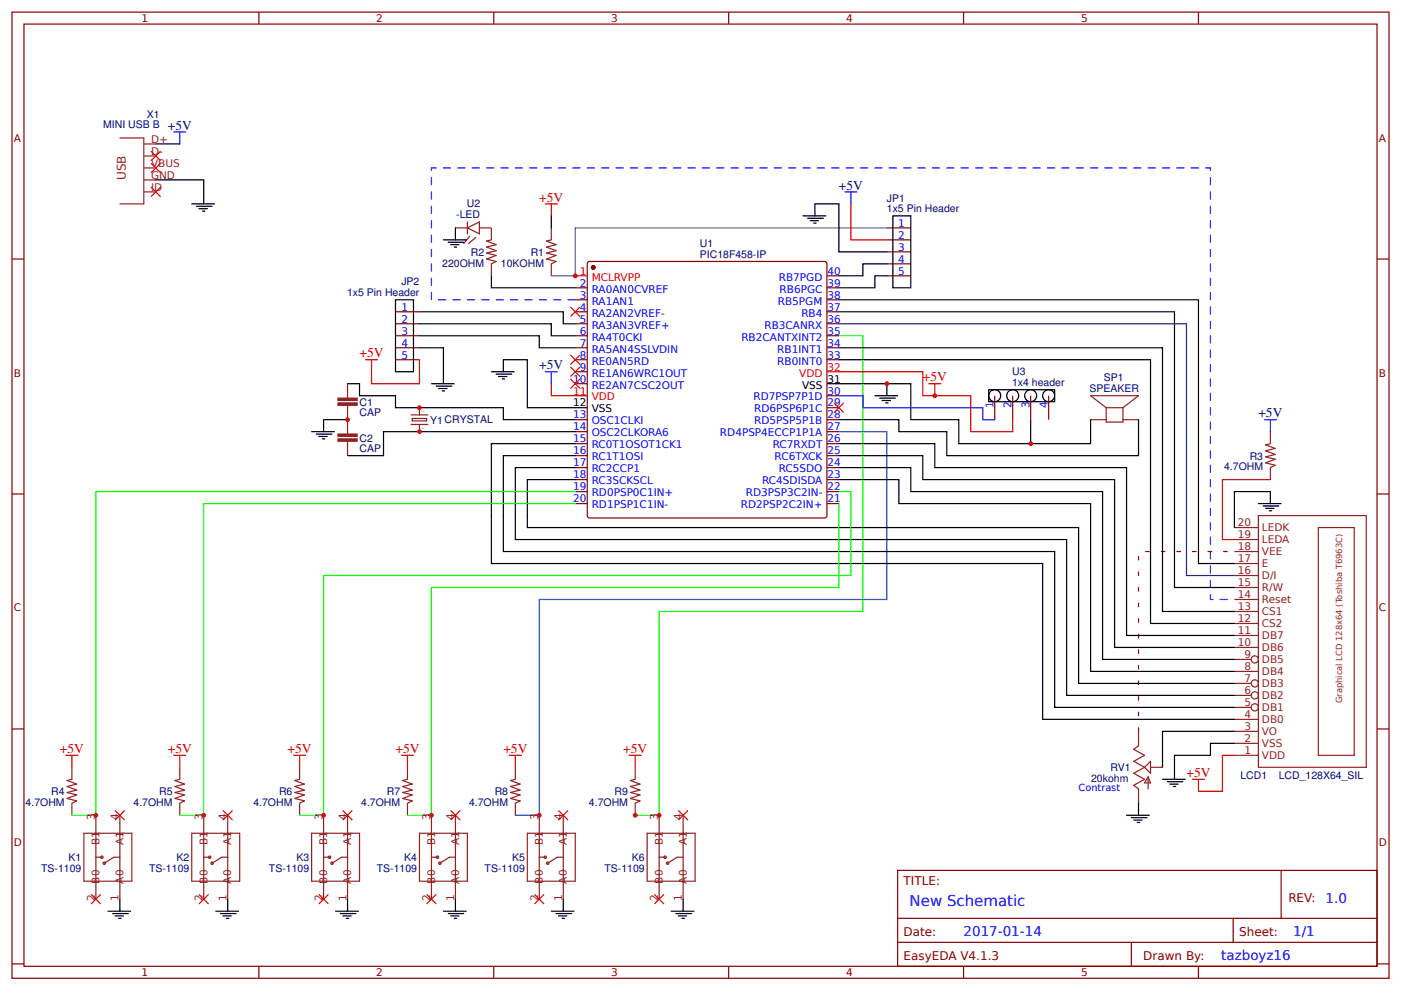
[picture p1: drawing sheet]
<svg xmlns="http://www.w3.org/2000/svg" width="312mm" height="220mm" viewBox="0 0 312 220" stroke-linecap="round" stroke-linejoin="round" font-family="sans-serif">
<g fill="none" stroke="#800" stroke-width=".27">
<path d="M2.7 2.7h306.4v215h-306.4zM5.3 5.4h301.1v209.6h-301.1zM57.6 2.7v2.7M109.9 2.7v2.7M162.2 2.7v2.7M214.4 2.7v2.7M266.7 2.7v2.7M2.7 57.6h2.6M130.9 58.2h52.6l.5 .2v56.3l-.2 .5h-52.6l-.4-.2-.1-56.3zM197.4 50.7h5.3M197.4 53.4h5.3M197.4 56h5.3"/>
<path d="M197.4 58.7h5.3M306.4 57.6h2.7M128 64h2.7M128 66.7h2.7M128 69.4h2.7M128 72h2.7M128 74.7h2.7M128 77.4h2.7M184 64h2.7M184 66.7h2.7M184 69.4h2.7M184 72h2.7"/>
<path d="M184 74.7h2.7M184 77.4h2.7M184 61.4h2.7M197.4 61.4h5.3M128 80h2.7M128 82.7h2.7M128 85.4h2.7M128 93.4h2.7M128 96h2.7M128 98.7h2.7M184 80h2.7M184 93.4h2.7"/>
<path d="M184 96h2.7M184 98.7h2.7M184 90.7h2.7M184 88h2.7M2.7 109.9h2.6M128 101.4h2.7M128 104h2.7M128 106.7h2.7M128 109.4h2.7M128 112h2.7M184 101.4h2.7M184 104h2.7"/>
<path d="M184 106.7h2.7M184 109.4h2.7M184 112h2.7M306.4 109.9h2.7M2.7 162.2h2.6M306.4 162.2h2.7M199.8 193.7h106.6v21.3h-106.6zM285.1 193.7v10.6M2.7 214.5h2.6M57.6 215v2.7M109.9 215v2.7M162.2 215v2.7"/>
<path d="M199.8 204.3h106.6M199.8 209.7h106.6M214.4 215v2.7M251.8 209.7v5.3M266.7 215v2.7M274.4 204.3v5.4M306.4 214.5h2.7"/>
</g>
<g fill="none" stroke="#8d2323" stroke-width=".27">
<path d="M122.7 50.7v2.7l-1.1 .2 2.1 .8-2.1 .6 2.1 .8-2.1 .5 2.1 .5-2.1 .8 2.1 .6-1 .5v2.7M274.7 117.4h5.3M280 114.7h24v56h-24zM293.4 117.4h8v50.6h-8zM274.7 138.7h5.3M274.7 136h5.3M274.7 133.4h5.3M274.7 130.7h5.3M274.7 128h5.3M274.7 125.4h5.3M274.7 122.7h5.3M274.7 120h5.3"/>
<path d="M274.7 157.4h3.7M274.7 154.7h3.7M274.7 152h3.7M274.7 149.4h5.3M274.7 146.7h3.7M274.7 144h5.3M274.7 141.4h5.3M253.4 162.7v3.2l-1.1 .8 2.4 1.3-2.4 1.4 2.4 1.3M254.7 170.7l-2.4 1.3 2.4 1.4-2.4 1.3 1.1 .8v3.2M254.7 170.7l1.3-1.3v2.6zM255.5 172.8v2.7M255.5 172.8l.5 1.4h-1.3z"/>
<path d="M256 170.7h2.7M274.7 168h5.3M274.7 165.4h5.3M274.7 162.7h5.3M274.7 160h5.3"/>
<circle cx="279.2" cy="146.7" r=".8"/>
<circle cx="279.2" cy="152" r=".8"/>
<circle cx="279.2" cy="154.7" r=".8"/>
<circle cx="279.2" cy="157.4" r=".8"/>
</g>
<circle cx="132" cy="59.5" r=".4" fill="#800" stroke="#800" stroke-width=".27"/>
<path d="M128 61.4h2.7M128 88h2.7M184 82.7h2.7" fill="none" stroke="#f00" stroke-width=".27"/>
<path d="M122.7 48v2.7M198.7 48h4v16h-4zM128 90.7h2.7M184 85.4h2.7" fill="none" stroke="#000" stroke-width=".27"/>
<path d="M121.3 45.4h2.7M122.7 45.4v2.6" fill="none" stroke="#c00" stroke-width=".27"/>
<path d="M197.4 50.7h-69.4v10.7h-5.3" fill="none" stroke="#666" stroke-width=".27"/>
<circle cx="128" cy="61.4" r=".53" fill="#c00"/>
<path d="M38.7 29.4h2.6M40 29.4v2.6M188 42.7h2.7M189.4 42.7v2.7M121.3 82.7h2.7M122.7 82.7v2.7" fill="none" stroke="#00f" stroke-width=".27"/>
<g fill="none" stroke="#000" stroke-width=".27">
<path d="M34.7 32h5.3M34.7 40h10.6v5.4M42.7 45.4h5M43.7 45.9h3.5M44.3 46.4h1.8M45.1 47h.5M98.7 53.4h5M99.7 53.9h3.5M100.3 54.4h1.8M101.1 55h.5M101.3 50.7v2.7M178.7 48h5.1"/>
<path d="M179.8 48.6h3.4M180.3 49.1h1.9M181.1 49.6h.5M181.4 48v-2.6h5.3v10.6h10.7M197.4 58.7h-5.4v2.7h-5.3M88 66.7h4v16h-4zM93.3 77.4h5.4v8M93.3 69.4h32v2.6h2.7M93.3 72h29.4v2.7h5.3M93.3 74.7h26.7v2.7h8M109.3 61.4v2.6h18.7M197.4 61.4h-2.7v2.6h-8"/>
<path d="M72 93.4h5.3M77.3 85.4h2.7v2.6h8v2.7h24v2.7h16M96 85.4h5.1M97.1 85.9h3.4M97.6 86.4h1.9M98.4 87h.5M109.3 82.7h5.1M110.4 83.2h3.5M110.9 83.8h1.9M111.7 84.3h.6M112 82.7v-2.7h5.3v10.7h10.7M128 96h-42.7v5.4h-8"/>
</g>
<path d="M189.4 45.4v8h8M81.3 80h2.7M82.7 80v5.4h10.6v-5.4M122.7 85.4v2.6h5.3" fill="none" stroke="#c00" stroke-width=".27"/>
<g fill="none" stroke="#8d2323" stroke-width=".27">
<path d="M26.7 30.7h5.3v14.7h-5.3M32 32h2.7M32 34.7h2.7M32 37.4h2.7M32 40h2.7M32 42.7h2.7M101.3 50.7h2.7M104 50.7l2.7-1.3v2.6zM104 49.4v2.6M104.5 52.6l-1.3 1.6M105.9 52.8l-1.6 1.4M106.7 50.7h2.6v2.7l-1 .2 2.1 .8-2.1 .6 2.1 .8-2.1 .5 2.1 .5-2.1 .8 2.1 .6-1.1 .5v2.7"/>
<path d="M77.3 85.4v3.2M77.3 90.2v6.4M77.3 98.2v3.2M91.5 92.3h3.7M91.5 94.4h3.7M91.7 93.1h3.2v.5h-3.2zM93.3 90.7v1.6M93.3 94.4v1.6"/>
</g>
<g fill="#000" stroke="#f00" stroke-width=".27">
<path d="M33.6 36.3l2.1 2.1zM35.7 36.3l-2.1 2.1z"/>
<path d="M33.6 33.6l2.1 2.2zM35.7 33.6l-2.1 2.2z"/>
<path d="M33.6 41.6l2.1 2.2zM35.7 41.6l-2.1 2.2z"/>
<path d="M126.9 68.3l2.2 2.1zM129.1 68.3l-2.2 2.1z"/>
<path d="M126.9 79l2.2 2.1zM126.9 81.1l2.2-2.1z"/>
<path d="M126.9 81.6l2.2 2.2zM129.1 81.6l-2.2 2.2z"/>
<path d="M126.9 84.3l2.2 2.1zM129.1 84.3l-2.2 2.1z"/>
</g>
<path d="M88 69.4h5.3M88 72h5.3M88 74.7h5.3M88 77.4h5.3M88 80h5.3" fill="none" stroke="#800" stroke-width=".27"/>
<path d="M128 66.7h-32v-29.3h173.4v96h5.3" fill="none" stroke="#00f" stroke-width=".27" stroke-dasharray="1.6 1.6"/>
<g fill="#8d2323" stroke="#8d2323" stroke-width=".27">
<path d="M75.2 89.6h4.3v.6h-4.3z"/>
<path d="M75.2 88.6h4.3v.5h-4.3z"/>
<path d="M75.2 97.6h4.3v.6h-4.3z"/>
<path d="M75.2 96.6h4.3v.5h-4.3z"/>
</g>
<g fill="#c00">
<circle cx="93.3" cy="90.7" r=".53"/>
<circle cx="93.3" cy="96" r=".53"/>
<circle cx="77.3" cy="93.4" r=".53"/>
</g>
<g fill="none" stroke="#000" stroke-width=".27">
<path d="M186.7 66.7h80v58.7h8M186.7 69.4h74.7v61.3h13.3M186.7 77.4h72v58.6h16M69.3 96h5.1M70.4 96.6h3.5M70.9 97.1h1.9M71.7 97.6h.6M72 93.4v2.6M128 98.7h-18.7v16M186.7 80h69.3v58.7h18.7M186.7 85.4h16v8h10.7v5.3h16v-5.3M194.7 88h5.1"/>
<path d="M195.8 88.6h3.4M196.3 89.1h1.9M197.1 89.6h.5M197.4 85.4v2.6M220 86.7h14.7v2.7h-14.7zM128 101.4h-16v13.3M128 104h-13.3v10.7M128 106.7h-10.7v8M280 112h5.1M281.1 112.6h3.5M281.6 113.1h1.9M282.4 113.6h.6"/>
<path d="M282.7 112v-2.6h-8v8M253.4 178.7v2.7M258.7 173.4h5.1M259.8 173.9h3.4M260.3 174.4h1.9M261.1 175h.5M274.7 162.7h-16v8M274.7 165.4h-5.3v2.6h-8v5.4M250.7 181.4h5.1M251.8 181.9h3.4M252.3 182.4h1.9M253.1 183h.5"/>
<circle cx="221.4" cy="88" r="1.33"/>
<circle cx="225.4" cy="88" r="1.33"/>
<circle cx="229.4" cy="88" r="1.33"/>
<circle cx="233.4" cy="88" r="1.33"/>
</g>
<path d="M253.4 162.7v-40h21.3" fill="none" stroke="#900" stroke-width=".27" stroke-dasharray=".8 2.7"/>
<path d="M186.7 82.7h18.7v5.3h10.6v8h9.4v-2.6M206.7 85.4h2.7M208 85.4v2.6M282.7 106.7h-10.7v13.3h2.7M265.4 173.4h2.6M274.7 168h-2.7v8h-5.3v-2.6" fill="none" stroke="#c00" stroke-width=".27"/>
<path d="M186.7 88h5.3v2.7h26.7v2.7h2.7M281.4 93.4h2.6M282.7 93.4v2.6" fill="none" stroke="#00f" stroke-width=".27"/>
<path d="M282.7 96v2.7l-1.1 .3 2.2 .8-2.2 .5 2.2 .8-2.2 .5 2.2 .6-2.2 .8 2.2 .5-1.1 .5v2.7" fill="none" stroke="#8d2323" stroke-width=".27"/>
<path d="M186.7 72h77.3v56h10.7" fill="none" stroke="#336" stroke-width=".27"/>
<path d="M186.7 74.7h5.3v61.3h-45.3v32" fill="none" stroke="#0f0" stroke-width=".27"/>
<path d="M185.6 89.6l2.2 2.2zM187.8 89.6l-2.2 2.2z" fill="#000" stroke="#f00" stroke-width=".27"/>
<path d="M221.4 88v5.4M225.4 88v5.4M229.4 88v5.4M233.4 88v5.4" fill="none" stroke="#800" stroke-width=".27"/>
<circle cx="208" cy="88" r=".53" fill="#c00"/>
<path d="M242.7 93.4h3.5M246.2 90.7v3.2h3.7v-3.2M246.2 90.7h3.7M246.2 90.7l-3.5-2.7h10.7l-3.5 2.7M249.9 93.4h3.5" fill="none" stroke="#8d2323" stroke-width=".27"/>
<path d="M242.7 93.4v5.3h-13.3" fill="none" stroke="#000" stroke-width=".27"/>
<circle cx="229.4" cy="98.7" r=".53" fill="#c00"/>
<path d="M186.7 93.4h13.3v2.6h10.7v5.4h42.7v-8M186.7 98.7h21.3v5.3h42.7v37.4h24M109.3 114.7v10.7h122.7v34.6h42.7M112 114.7v8h122.7v34.7h40M114.7 114.7v5.3h122.7v34.7h37.3M117.3 114.7v2.7h122.7v34.6h34.7M186.7 101.4h18.7v5.3h42.6v37.3h26.7M186.7 104h16v5.4h42.7v37.3h29.3M186.7 106.7h13.3v5.3h42.7v37.4h32" fill="none" stroke="#000" stroke-width=".27"/>
<path d="M186.7 96h10.7v37.4h-77.4v48h-5.3" fill="none" stroke="#069" stroke-width=".27"/>
<circle cx="197.4" cy="85.4" r=".53" fill="#c00"/>
<g fill="#000" stroke="#f00" stroke-width=".27">
<path d="M20.3 199l2.1 2.1zM20.3 201.1l2.1-2.1z"/>
<path d="M25.6 180.3l2.1 2.1zM25.6 182.4l2.1-2.1z"/>
<path d="M44.3 199l2.1 2.1zM46.4 199l-2.1 2.1z"/>
<path d="M49.6 180.3l2.1 2.1zM51.7 180.3l-2.1 2.1z"/>
<path d="M76.3 182.4l2.1-2.1zM76.3 180.3l2.1 2.1z"/>
<path d="M100.3 182.4l2.1-2.1zM100.3 180.3l2.1 2.1z"/>
<path d="M124.3 182.4l2.1-2.1zM124.3 180.3l2.1 2.1z"/>
<path d="M151 182.4l2.1-2.1zM151 180.3l2.1 2.1z"/>
<path d="M70.9 201.1l2.2-2.1zM70.9 199l2.2 2.1z"/>
<path d="M94.9 201.1l2.2-2.1zM94.9 199l2.2 2.1z"/>
<path d="M121.1 199l-2.2 2.1zM118.9 199l2.2 2.1z"/>
<path d="M147.8 199l-2.2 2.1zM145.6 199l2.2 2.1z"/>
</g>
<path d="M16 170.7v2.7l-1.1 .2 2.2 .8-2.2 .6 2.2 .8-2.2 .5 2.2 .5-2.2 .8 2.2 .6-1.1 .5v2.7M40 170.7v2.7l-1.1 .2 2.2 .8-2.2 .6 2.2 .8-2.2 .5 2.2 .5-2.2 .8 2.2 .6-1.1 .5v2.7M66.7 170.7v2.7l-1.1 .2 2.1 .8-2.1 .6 2.1 .8-2.1 .5 2.1 .5-2.1 .8 2.1 .6-1 .5v2.7M90.7 170.7v2.7l-1.1 .2 2.1 .8-2.1 .6 2.1 .8-2.1 .5 2.1 .5-2.1 .8 2.1 .6-1 .5v2.7M114.7 170.7v2.7l-1.1 .2 2.1 .8-2.1 .6 2.1 .8-2.1 .5 2.1 .5-2.1 .8 2.1 .6-1 .5v2.7M141.4 170.7v2.7l-1.1 .2 2.1 .8-2.1 .6 2.1 .8-2.1 .5 2.1 .5-2.1 .8 2.1 .6-1 .5v2.7" fill="none" stroke="#8d2323" stroke-width=".27"/>
<g fill="none" stroke="#000" stroke-width=".27">
<path d="M24 202.7h5.1M25.1 203.3h3.4M25.6 203.8h1.9M26.4 204.3h.5M26.7 200.1v2.6M48 202.7h5.1M49.1 203.3h3.4M49.6 203.8h1.9M50.4 204.3h.5M50.7 200.1v2.6M74.7 202.7h5M75.7 203.3h3.5"/>
<path d="M76.3 203.8h1.8M77.1 204.3h.5M77.3 200.1v2.6M98.7 202.7h5M99.7 203.3h3.5M100.3 203.8h1.8M101.1 204.3h.5M101.3 200.1v2.6M122.7 202.7h5M123.7 203.3h3.5M124.3 203.8h1.8M125.1 204.3h.5"/>
<path d="M125.3 200.1v2.6M149.4 202.7h5M150.4 203.3h3.5M151 203.8h1.8M151.8 204.3h.5M152 200.1v2.6"/>
</g>
<path d="M14.7 168h2.6M16 168v2.7M38.7 168h2.6M40 168v2.7M65.3 168h2.7M66.7 168v2.7M89.3 168h2.7M90.7 168v2.7M113.3 168h2.7M114.7 168v2.7M140 168h2.7M141.4 168v2.7" fill="none" stroke="#c00" stroke-width=".27"/>
<path d="M128 109.4h-106.7v72h-5.3M128 112h-82.7v69.4h-5.3M186.7 109.4h2.7v18.6h-117.4v53.4h-5.3M186.7 112v18.7h-90.7v50.7h-5.3M146.7 168v13.4h-5.3" fill="none" stroke="#0f0" stroke-width=".27"/>
<circle cx="141.4" cy="181.4" r=".53" fill="#c00"/>
<g fill="none" stroke="#8d2323" stroke-width=".27">
<path d="M18.7 185.4h10.6v10.7h-10.6zM21.3 190.7h1.4M21.3 181.4v18.7M26.7 181.4v18.7M26.7 190.7h-1.4l-2.1 1.4"/>
<circle cx="22.7" cy="190.7" r=".27"/>
<circle cx="23.2" cy="192.1" r=".27"/>
</g>
<circle cx="21.3" cy="181.4" r=".53" fill="#c00"/>
<g fill="none" stroke="#8d2323" stroke-width=".27">
<path d="M42.7 185.4h10.6v10.7h-10.6zM45.3 190.7h1.4M45.3 181.4v18.7M50.7 181.4v18.7M50.7 190.7h-1.4l-2.1 1.4"/>
<circle cx="46.7" cy="190.7" r=".27"/>
<circle cx="47.2" cy="192.1" r=".27"/>
</g>
<circle cx="45.3" cy="181.4" r=".53" fill="#c00"/>
<g fill="none" stroke="#8d2323" stroke-width=".27">
<path d="M69.3 185.4h10.7v10.7h-10.7zM72 190.7h1.3M72 181.4v18.7M77.3 181.4v18.7M77.3 190.7h-1.3l-2.1 1.4"/>
<circle cx="73.3" cy="190.7" r=".27"/>
<circle cx="73.9" cy="192.1" r=".27"/>
</g>
<circle cx="72" cy="181.4" r=".53" fill="#c00"/>
<g fill="none" stroke="#8d2323" stroke-width=".27">
<path d="M93.3 185.4h10.7v10.7h-10.7zM96 190.7h1.3M96 181.4v18.7M101.3 181.4v18.7M101.3 190.7h-1.3l-2.1 1.4"/>
<circle cx="97.3" cy="190.7" r=".27"/>
<circle cx="97.9" cy="192.1" r=".27"/>
</g>
<circle cx="96" cy="181.4" r=".53" fill="#c00"/>
<g fill="none" stroke="#8d2323" stroke-width=".27">
<path d="M117.3 185.4h10.7v10.7h-10.7zM120 190.7h1.3M120 181.4v18.7M125.3 181.4v18.7M125.3 190.7h-1.3l-2.1 1.4"/>
<circle cx="121.3" cy="190.7" r=".27"/>
<circle cx="121.9" cy="192.1" r=".27"/>
</g>
<circle cx="120" cy="181.4" r=".53" fill="#c00"/>
<g fill="none" stroke="#8d2323" stroke-width=".27">
<path d="M144 185.4h10.7v10.7h-10.7zM146.7 190.7h1.3M146.7 181.4v18.7M152 181.4v18.7M152 190.7h-1.3l-2.1 1.4"/>
<circle cx="148" cy="190.7" r=".27"/>
<circle cx="148.6" cy="192.1" r=".27"/>
</g>
<circle cx="146.7" cy="181.4" r=".53" fill="#c00"/>
<text font-size="3.3" fill="#00f" x="202.4" y="201.7">New Schematic</text>
<g font-size="3" fill="#000080">
<text x="37.3" y="28.8">+5V</text>
<text x="186.7" y="42.2">+5V</text>
<text x="120" y="82.2">+5V</text>
<text x="280" y="92.8">+5V</text>
</g>
<g font-size="3" fill="#c00">
<text x="120" y="44.8">+5V</text>
<text x="80" y="79.5">+5V</text>
<text x="205.4" y="84.8">+5V</text>
<text x="13.3" y="167.5">+5V</text>
<text x="37.3" y="167.5">+5V</text>
<text x="64" y="167.5">+5V</text>
<text x="88" y="167.5">+5V</text>
<text x="112" y="167.5">+5V</text>
<text x="138.7" y="167.5">+5V</text>
<text x="264" y="172.8">+5V</text>
</g>
<g font-size="3" fill="#00f">
<text x="295" y="200.9">1.0</text>
<text x="214.4" y="208.3">2017-01-14</text>
<text x="287.8" y="208.3">1/1</text>
<text x="271.8" y="213.7">tazboyz16</text>
</g>
<text font-size="2.7" fill="#8d2323" x="28" y="40" transform="rotate(-90 28 40)">USB</text>
<g font-size="2.7" fill="#800">
<text x="201.1" y="196.9">TITLE:</text>
<text x="286.7" y="200.6">REV:</text>
<text x="201.1" y="208.3">Date:</text>
<text x="275.8" y="208.3">Sheet:</text>
<text x="201.1" y="213.7">EasyEDA V4.1.3</text>
<text x="254.4" y="213.7">Drawn By:</text>
</g>
<g font-size="2.3" fill="#800">
<text x="31.5" y="5">1</text>
<text x="83.7" y="5">2</text>
<text x="136" y="5">3</text>
<text x="188.3" y="5">4</text>
<text x="240.6" y="5">5</text>
<text x="3.1" y="31.5">A</text>
<text x="306.8" y="31.5">A</text>
<text x="3.1" y="83.8">B</text>
<text x="306.8" y="83.8">B</text>
<text x="3.1" y="136">C</text>
<text x="306.8" y="136">C</text>
<text x="3.1" y="188.3">D</text>
<text x="306.8" y="188.3">D</text>
<text x="31.5" y="217.3">1</text>
<text x="83.7" y="217.3">2</text>
<text x="136" y="217.3">3</text>
<text x="188.3" y="217.3">4</text>
<text x="240.6" y="217.3">5</text>
</g>
<g font-size="2.3" fill="#000080">
<text x="23" y="28.6">MINI USB B</text>
<text x="32.7" y="26.2">X1</text>
<text x="103.9" y="46.1">U2</text>
<text x="197.4" y="47.2">1x5 Pin Header</text>
<text x="197.4" y="44.8">JP1</text>
<text x="101.5" y="48.6">-LED</text>
<text x="98.4" y="59.3">220OHM</text>
<text x="104.8" y="56.9">R2</text>
<text x="111.5" y="59.3">10KOHM</text>
<text x="118.1" y="56.9">R1</text>
<text x="155.8" y="57.4">PIC18F458-IP</text>
<text x="155.8" y="55">U1</text>
<text x="77.2" y="65.9">1x5 Pin Header</text>
<text x="89.3" y="63.5">JP2</text>
<text x="225.2" y="83.5">U3</text>
<text x="225.2" y="85.9">1x4 header</text>
<text x="242.4" y="87.2">SPEAKER</text>
<text x="245.6" y="84.8">SP1</text>
<text x="80" y="92.6">CAP</text>
<text x="80" y="90.3">C1</text>
<text x="95.7" y="94.3">Y1CRYSTAL</text>
<text x="80" y="100.6">CAP</text>
<text x="80" y="98.3">C2</text>
<text x="272.4" y="104.6">4.7OHM</text>
<text x="278.1" y="102.2">R3</text>
<text x="247.1" y="171.6">RV1</text>
<text x="276" y="173.4">LCD1</text>
<text x="284.6" y="173.4">LCD_128X64_SIL</text>
<text x="5.7" y="179.3">4.7OHM</text>
<text x="11.4" y="176.9">R4</text>
<text x="29.7" y="179.3">4.7OHM</text>
<text x="35.4" y="176.9">R5</text>
<text x="56.4" y="179.3">4.7OHM</text>
<text x="62.1" y="176.9">R6</text>
<text x="80.4" y="179.3">4.7OHM</text>
<text x="86.1" y="176.9">R7</text>
<text x="104.4" y="179.3">4.7OHM</text>
<text x="110.1" y="176.9">R8</text>
<text x="131.1" y="179.3">4.7OHM</text>
<text x="136.8" y="176.9">R9</text>
<text x="242.8" y="174">20kohm</text>
<text x="15.3" y="191.6">K1</text>
<text x="39.3" y="191.6">K2</text>
<text x="66" y="191.6">K3</text>
<text x="90" y="191.6">K4</text>
<text x="114" y="191.6">K5</text>
<text x="140.6" y="191.6">K6</text>
<text x="9.2" y="194">TS-1109</text>
<text x="33.2" y="194">TS-1109</text>
<text x="59.8" y="194">TS-1109</text>
<text x="83.9" y="194">TS-1109</text>
<text x="107.9" y="194">TS-1109</text>
<text x="134.5" y="194">TS-1109</text>
</g>
<g font-size="2.3" fill="#8d2323">
<text x="33.6" y="31.8">D+</text>
<text x="33.6" y="34.4">D-</text>
<text x="33.6" y="37.1">VBUS</text>
<text x="33.6" y="39.8">GND</text>
<text x="33.6" y="42.4">ID</text>
<text x="275.5" y="119.8">19</text>
<text x="275.5" y="117.1">20</text>
<text x="280.8" y="118.2">LEDK</text>
<text x="275.5" y="125.1">17</text>
<text x="275.5" y="122.4">18</text>
<text x="280.8" y="123.5">VEE</text>
<text x="280.8" y="120.8">LEDA</text>
<text x="275.5" y="130.4">15</text>
<text x="275.5" y="127.8">16</text>
<text x="280.8" y="131.5">R/W</text>
<text x="280.8" y="128.8">D/I</text>
<text x="280.8" y="126.2">E</text>
<text x="275.5" y="135.8">13</text>
<text x="275.5" y="133.1">14</text>
<text x="280.8" y="136.8">CS1</text>
<text x="280.8" y="134.2">Reset</text>
<text x="275.5" y="143.8">10</text>
<text x="275.5" y="141.1">11</text>
<text x="275.5" y="138.4">12</text>
<text x="280.8" y="142.2">DB7</text>
<text x="280.8" y="139.5">CS2</text>
<text x="276.9" y="149.1">8</text>
<text x="276.9" y="146.4">9</text>
<text x="280.8" y="147.5">DB5</text>
<text x="280.8" y="144.8">DB6</text>
<text x="276.9" y="154.4">6</text>
<text x="276.9" y="151.8">7</text>
<text x="280.8" y="155.5">DB2</text>
<text x="280.8" y="152.8">DB3</text>
<text x="280.8" y="150.2">DB4</text>
<text x="276.9" y="159.8">4</text>
<text x="276.9" y="157.1">5</text>
<text x="280.8" y="160.8">DB0</text>
<text x="280.8" y="158.2">DB1</text>
<text x="276.9" y="167.8">1</text>
<text x="276.9" y="165.1">2</text>
<text x="276.9" y="162.4">3</text>
<text x="280.8" y="166.2">VSS</text>
<text x="280.8" y="163.5">VO</text>
<text x="280.8" y="168.8">VDD</text>
<text x="21.1" y="182.4" transform="rotate(-90 21.1 182.4)">3</text>
<text x="26.4" y="182.4" transform="rotate(-90 26.4 182.4)">4</text>
<text x="45.1" y="182.4" transform="rotate(-90 45.1 182.4)">3</text>
<text x="50.4" y="182.4" transform="rotate(-90 50.4 182.4)">4</text>
<text x="71.7" y="182.4" transform="rotate(-90 71.7 182.4)">3</text>
<text x="77.1" y="182.4" transform="rotate(-90 77.1 182.4)">4</text>
<text x="95.7" y="182.4" transform="rotate(-90 95.7 182.4)">3</text>
<text x="101.1" y="182.4" transform="rotate(-90 101.1 182.4)">4</text>
<text x="119.7" y="182.4" transform="rotate(-90 119.7 182.4)">3</text>
<text x="125.1" y="182.4" transform="rotate(-90 125.1 182.4)">4</text>
<text x="146.4" y="182.4" transform="rotate(-90 146.4 182.4)">3</text>
<text x="151.8" y="182.4" transform="rotate(-90 151.8 182.4)">4</text>
<text x="22.1" y="187.9" transform="rotate(-90 22.1 187.9)">B1</text>
<text x="27.5" y="187.9" transform="rotate(-90 27.5 187.9)">A1</text>
<text x="46.1" y="187.9" transform="rotate(-90 46.1 187.9)">B1</text>
<text x="51.5" y="187.9" transform="rotate(-90 51.5 187.9)">A1</text>
<text x="72.8" y="187.9" transform="rotate(-90 72.8 187.9)">B1</text>
<text x="78.1" y="187.9" transform="rotate(-90 78.1 187.9)">A1</text>
<text x="96.8" y="187.9" transform="rotate(-90 96.8 187.9)">B1</text>
<text x="102.1" y="187.9" transform="rotate(-90 102.1 187.9)">A1</text>
<text x="120.8" y="187.9" transform="rotate(-90 120.8 187.9)">B1</text>
<text x="126.1" y="187.9" transform="rotate(-90 126.1 187.9)">A1</text>
<text x="147.5" y="187.9" transform="rotate(-90 147.5 187.9)">B1</text>
<text x="152.8" y="187.9" transform="rotate(-90 152.8 187.9)">A1</text>
<text x="22.1" y="196.6" transform="rotate(-90 22.1 196.6)">B0</text>
<text x="27.5" y="196.6" transform="rotate(-90 27.5 196.6)">A0</text>
<text x="46.1" y="196.6" transform="rotate(-90 46.1 196.6)">B0</text>
<text x="51.5" y="196.6" transform="rotate(-90 51.5 196.6)">A0</text>
<text x="72.8" y="196.6" transform="rotate(-90 72.8 196.6)">B0</text>
<text x="78.1" y="196.6" transform="rotate(-90 78.1 196.6)">A0</text>
<text x="96.8" y="196.6" transform="rotate(-90 96.8 196.6)">B0</text>
<text x="102.1" y="196.6" transform="rotate(-90 102.1 196.6)">A0</text>
<text x="120.8" y="196.6" transform="rotate(-90 120.8 196.6)">B0</text>
<text x="126.1" y="196.6" transform="rotate(-90 126.1 196.6)">A0</text>
<text x="147.5" y="196.6" transform="rotate(-90 147.5 196.6)">B0</text>
<text x="152.8" y="196.6" transform="rotate(-90 152.8 196.6)">A0</text>
<text x="21.1" y="200.5" transform="rotate(-90 21.1 200.5)">2</text>
<text x="26.4" y="200.5" transform="rotate(-90 26.4 200.5)">1</text>
<text x="45.1" y="200.5" transform="rotate(-90 45.1 200.5)">2</text>
<text x="50.4" y="200.5" transform="rotate(-90 50.4 200.5)">1</text>
<text x="71.7" y="200.5" transform="rotate(-90 71.7 200.5)">2</text>
<text x="77.1" y="200.5" transform="rotate(-90 77.1 200.5)">1</text>
<text x="95.7" y="200.5" transform="rotate(-90 95.7 200.5)">2</text>
<text x="101.1" y="200.5" transform="rotate(-90 101.1 200.5)">1</text>
<text x="119.7" y="200.5" transform="rotate(-90 119.7 200.5)">2</text>
<text x="125.1" y="200.5" transform="rotate(-90 125.1 200.5)">1</text>
<text x="146.4" y="200.5" transform="rotate(-90 146.4 200.5)">2</text>
<text x="151.8" y="200.5" transform="rotate(-90 151.8 200.5)">1</text>
</g>
<g font-size="2.3" fill="#00f">
<text x="199.9" y="50.4">1</text>
<text x="199.9" y="53.1">2</text>
<text x="199.9" y="55.8">3</text>
<text x="199.9" y="58.4">4</text>
<text x="129.1" y="63.8">2</text>
<text x="131.7" y="65.1">RA0AN0CVREF</text>
<text x="173.3" y="62.4">RB7PGD</text>
<text x="173.5" y="65.1">RB6PGC</text>
<text x="184.2" y="63.8">39</text>
<text x="184.2" y="61.1">40</text>
<text x="199.9" y="61.1">5</text>
<text x="89.3" y="69.1">1</text>
<text x="89.3" y="71.8">2</text>
<text x="129.1" y="66.4">3</text>
<text x="129.1" y="69.1">4</text>
<text x="129.1" y="71.8">5</text>
<text x="131.7" y="67.8">RA1AN1</text>
<text x="131.7" y="70.4">RA2AN2VREF-</text>
<text x="173.1" y="67.8">RB5PGM</text>
<text x="178.3" y="70.4">RB4</text>
<text x="184.2" y="71.8">36</text>
<text x="184.2" y="66.4">38</text>
<text x="184.2" y="69.1">37</text>
<text x="89.3" y="74.4">3</text>
<text x="89.3" y="77.1">4</text>
<text x="129.1" y="74.4">6</text>
<text x="129.1" y="77.1">7</text>
<text x="131.7" y="73.1">RA3AN3VREF+</text>
<text x="131.7" y="75.8">RA4T0CKI</text>
<text x="165" y="75.8">RB2CANTXINT2</text>
<text x="170.1" y="73.1">RB3CANRX</text>
<text x="184.2" y="77.1">34</text>
<text x="184.2" y="74.4">35</text>
<text x="89.3" y="79.8">5</text>
<text x="129.1" y="79.8">8</text>
<text x="129.1" y="82.4">9</text>
<text x="131.7" y="78.4">RA5AN4SSLVDIN</text>
<text x="131.7" y="81.1">RE0AN5RD</text>
<text x="131.7" y="83.8">RE1AN6WRC1OUT</text>
<text x="173" y="81.1">RB0INT0</text>
<text x="173" y="78.4">RB1INT1</text>
<text x="184.2" y="79.8">33</text>
<text x="127.6" y="85.1">10</text>
<text x="131.7" y="86.4">RE2AN7CSC2OUT</text>
<text x="167.7" y="89.1">RD7PSP7P1D</text>
<text x="184.2" y="87.8">30</text>
<text x="127.6" y="93.1">13</text>
<text x="127.6" y="95.8">14</text>
<text x="131.7" y="94.4">OSC1CLKI</text>
<text x="167.8" y="91.8">RD6PSP6P1C</text>
<text x="167.9" y="94.4">RD5PSP5P1B</text>
<text x="184.2" y="95.8">27</text>
<text x="184.2" y="93.1">28</text>
<text x="184.2" y="90.4">29</text>
<text x="221.1" y="90.9" transform="rotate(-90 221.1 90.9)">1</text>
<text x="225.1" y="90.9" transform="rotate(-90 225.1 90.9)">2</text>
<text x="229.1" y="90.9" transform="rotate(-90 229.1 90.9)">3</text>
<text x="233.1" y="90.9" transform="rotate(-90 233.1 90.9)">4</text>
<text x="127.6" y="98.4">15</text>
<text x="127.6" y="101.1">16</text>
<text x="131.7" y="97.1">OSC2CLKORA6</text>
<text x="131.7" y="99.8">RC0T1OSOT1CK1</text>
<text x="160.2" y="97.1">RD4PSP4ECCP1P1A</text>
<text x="172" y="99.8">RC7RXDT</text>
<text x="184.2" y="101.1">25</text>
<text x="184.2" y="98.4">26</text>
<text x="127.6" y="103.8">17</text>
<text x="127.6" y="106.4">18</text>
<text x="131.7" y="102.4">RC1T1OSI</text>
<text x="131.7" y="105.1">RC2CCP1</text>
<text x="131.7" y="107.8">RC3SCKSCL</text>
<text x="169.6" y="107.8">RC4SDISDA</text>
<text x="172.4" y="102.4">RC6TXCK</text>
<text x="173.3" y="105.1">RC5SDO</text>
<text x="184.2" y="106.4">23</text>
<text x="184.2" y="103.8">24</text>
<text x="127.6" y="109.1">19</text>
<text x="127.6" y="111.8">20</text>
<text x="131.7" y="110.4">RD0PSP0C1IN+</text>
<text x="131.7" y="113.1">RD1PSP1C1IN-</text>
<text x="164.8" y="113.1">RD2PSP2C2IN+</text>
<text x="166" y="110.4">RD3PSP3C2IN-</text>
<text x="184.2" y="111.8">21</text>
<text x="184.2" y="109.1">22</text>
</g>
<g font-size="2.3" fill="#f00">
<text x="129.1" y="61.1">1</text>
<text x="131.7" y="62.4">MCLRVPP</text>
<text x="177.8" y="83.8">VDD</text>
<text x="184.2" y="82.4">32</text>
<text x="127.6" y="87.8">11</text>
<text x="131.7" y="89.1">VDD</text>
</g>
<g font-size="2.3">
<text x="178.5" y="86.4">VSS</text>
<text x="184.2" y="85.1">31</text>
<text x="127.6" y="90.4">12</text>
<text x="131.7" y="91.8">VSS</text>
</g>
<text font-size="2.2" fill="#00f" x="240" y="176">Contrast</text>
<text font-size="1.9" fill="#8d2323" x="298.7" y="156.5" transform="rotate(-90 298.7 156.5)">Graphical LCD 128x64 (Toshiba T6963C)</text>
<g font-size=".8" fill="#238d23">
<text x="94.4" y="95.5" transform="rotate(-90 94.4 95.5)">1</text>
<text x="94.4" y="91.8" transform="rotate(-90 94.4 91.8)">2</text>
</g>
</svg>
